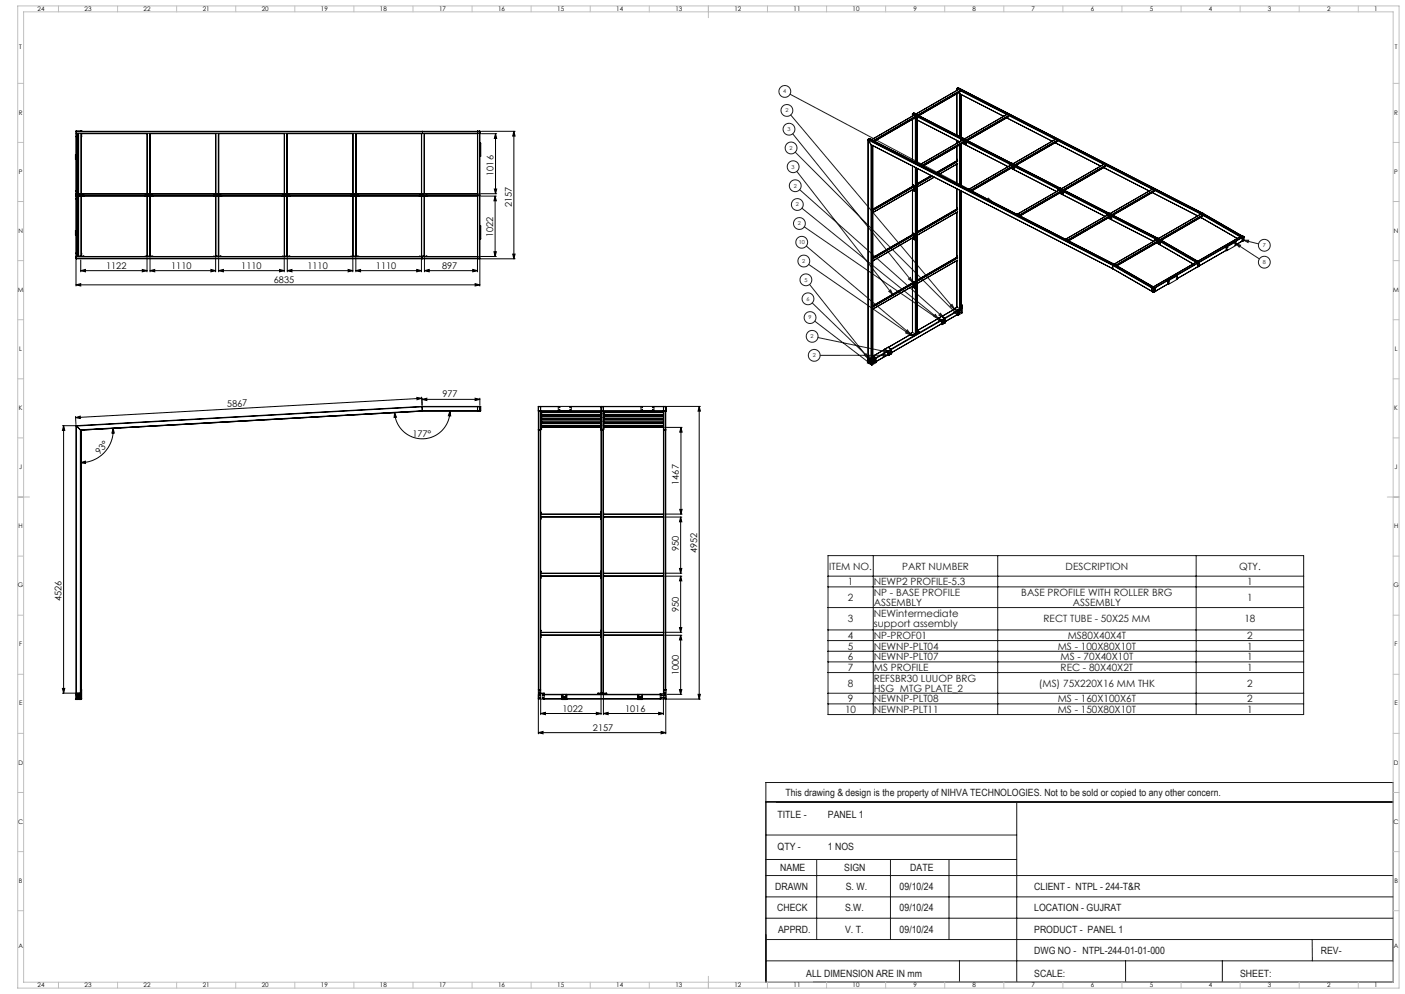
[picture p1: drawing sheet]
<svg xmlns="http://www.w3.org/2000/svg" width="1189mm" height="841mm" viewBox="0 0 1189 841" stroke-linecap="round" stroke-linejoin="round" font-family="sans-serif">
<g fill="none" stroke="#000" stroke-width=".85">
<path d="M407 113h13M407 111h29M419 113l1 4h-2zM419 113v51M435 111l1 4h-2zM435 111v108M418 160h2l-1 4zM407 166h13M407 164h13M419 166l1 4h-2zM419 166v51M64 220v22"/>
<path d="M124 218v12M127 218v12M182 218v12M185 218v12M241 218v12M243 218v12M299 218v12M301 218v12M357 218v12M359 218v12M406 220v22M407 219h29"/>
<path d="M407 217h13M418 213h2l-1 4zM434 215h2l-1 4zM68 229l4-1v2zM68 229h56M68 220v10M120 228l4 1-4 1zM127 229l4-1v2zM127 229h55M178 228l4 1-4 1zM185 229l4-1v2zM185 229h56"/>
<path d="M237 228l4 1-4 1zM243 229l4-1v2zM243 229h56M295 228l4 1-4 1zM301 229l4-1v2zM301 229h56M353 228l4 1-4 1zM359 229l4-1v2zM359 229h45M400 228l4 1-4 1zM404 220v10M64 241l4-1v2z"/>
<path d="M64 241h342M402 240l4 1-4 1zM353 336l4 1-4 1zM357 336v7v-6M357 337l-293 16M357 338l4-1v2zM357 338h49M402 337l4 1-4 1zM406 337v6M64 352v7M64 353l4-1v2zM334 349l1 4h-1z"/>
<path d="M381 348v4h-2zM381 348a23 23 0 0 1-23 23 23 23 0 0 1-24-22M565 344h28M592 344v247M592 344l1 4h-2zM53 360h10M54 360v226M54 360l1 4h-2zM96 362l1 4h-2zM96 362a28 28 0 0 1-28 29M563 362h14M576 362v73"/>
<path d="M576 362l1 4h-2zM68 391l4-1v2zM563 435h14M563 437h14M575 431h2l-1 4zM576 437l1 4h-2zM576 437v48M563 485h14M563 487h14M575 481h2l-1 4zM576 487l1 4h-2zM576 487v48"/>
<path d="M563 535h14M563 537h14M575 531h2l-1 4zM576 537l1 4h-2zM576 537v50M53 586h10M53 582h2l-1 4zM456 587v34M458 587v18M509 587v18M511 587v18M561 587v18"/>
<path d="M563 587v34M565 591h28M565 587h12M575 583h2l-1 4zM591 587h2l-1 4zM456 620l4-1v2zM456 620h107M458 604l4-1v2zM458 604h51M505 603l4 1-4 1zM511 604l4-1v2zM511 604h50"/>
<path d="M557 603l4 1-4 1zM559 619l4 1-4 1zM648 678v153"/>
</g>
<g fill="none" stroke="#191924" stroke-width=".85">
<path d="M669 80l170 90M669 97l139 164M671 113l101 126M673 129l137 137M674 145l81 104M677 160l121 108M679 176l115 93M836 168l3 2-4-1zM681 192l117 81M682 208l88 74M1046 206l4 1-1 2zM1046 206l20 13"/>
<path d="M1053 203h4l-1 2zM1053 203l12 3M684 224l86 59M769 236l1-1 2 4zM685 241l50 62M687 256l51 49M752 246l2-1 1 4zM804 259l2-1 2 3zM690 272l48 37M768 279l2 3-3-1zM791 266l3 3-4-1zM795 270l3 3-4-2z"/>
<path d="M796 265l2 3-3-1zM807 264l1-1 2 3zM692 286l60 12M747 300l4 1-4 1zM748 296l4 2h-4zM768 280l2 3-4-1zM731 300l2-1 2 4zM735 305l3 4-4-2zM735 301l3 4-4-2zM751 301h-57M701 470h402v135h-402zM739 470v135"/>
<path d="M844 470v135M1012 470v135M701 487h402M701 497h402M701 514h402M701 533h402M701 542h402M701 551h402M701 560h402M701 569h402M701 587h402M701 596h402"/>
<path d="M648 662h531v169h-531zM648 678h531M860 678v153M648 706h212M648 727h212M691 727v68M754 727v68M803 727v68M648 759h531M648 741h531M648 777h531M648 795h531"/>
<path d="M1110 795l1 18M648 813h531M812 813v18M953 813v18M1034 813v18"/>
<circle cx="664" cy="77" r="5"/>
<circle cx="666" cy="93" r="5"/>
<circle cx="668" cy="109" r="5"/>
<circle cx="669" cy="125" r="5"/>
<circle cx="671" cy="141" r="5"/>
<circle cx="673" cy="157" r="5"/>
<circle cx="675" cy="173" r="5"/>
<circle cx="677" cy="189" r="5"/>
<circle cx="678" cy="205" r="5"/>
<circle cx="1070" cy="208" r="5"/>
<circle cx="680" cy="221" r="5"/>
<circle cx="682" cy="237" r="5"/>
<circle cx="1070" cy="222" r="5"/>
<circle cx="684" cy="253" r="5"/>
<circle cx="686" cy="269" r="5"/>
<circle cx="687" cy="285" r="5"/>
<circle cx="689" cy="301" r="5"/>
</g>
<g fill="none" stroke="#c0c0c0" stroke-width=".85">
<path d="M15 5h1169v831h-1169zM20 10h1159v821h-1159zM49 5v5M99 5v5M149 5v5M199 5v5M249 5v5M299 5v5M349 5v5M399 5v5M449 5v5M499 5v5"/>
<path d="M549 5v5M599 5v10M649 5v5M699 5v5M749 5v5M799 5v5M849 5v5M899 5v5M949 5v5M999 5v5M1049 5v5M1099 5v5"/>
<path d="M1149 5v5M15 71h5M1179 71h5M15 121h5M1179 121h5M15 171h5M1179 171h5M15 221h5M1179 221h5M15 271h5M1179 271h5M15 321h5"/>
<path d="M1179 321h5M15 371h5M1179 371h5M15 421h10M1174 421h10M15 471h5M1179 471h5M15 521h5M1179 521h5M15 571h5M1179 571h5M15 621h5"/>
<path d="M1179 621h5M15 671h5M1179 671h5M15 721h5M1179 721h5M15 771h5M1179 771h5M49 831v5M99 831v5M149 831v5M199 831v5M249 831v5"/>
<path d="M299 831v5M349 831v5M399 831v5M449 831v5M499 831v5M549 831v5M599 826v10M649 831v5M699 831v5M749 831v5M799 831v5M849 831v5"/>
<path d="M899 831v5M949 831v5M999 831v5M1049 831v5M1099 831v5M1149 831v5"/>
</g>
<g fill="#000">
<path d="M434 215h2l-1 4zM435 111l1 4h-2z"/>
<path d="M68 229l4-1v2zM120 228l4 1-4 1zM185 229l4-1v2zM237 228l4 1-4 1z"/>
<path d="M353 228l4 1-4 1zM301 229l4-1v2z"/>
<path d="M359 229l4-1v2zM400 228l4 1-4 1z"/>
<path d="M402 240l4 1-4 1zM64 241l4-1v2z"/>
<path d="M353 336l4 1-4 1zM64 353l4-1v2z"/>
<path d="M402 337l4 1-4 1zM357 338l4-1v2z"/>
<path d="M334 349l1 4h-1zM381 348v4h-2z"/>
<path d="M592 344l1 4h-2zM591 587h2l-1 4z"/>
<path d="M54 360l1 4h-2zM53 582h2l-1 4zM576 362l1 4h-2zM575 431h2l-1 4zM576 437l1 4h-2zM575 481h2l-1 4zM576 487l1 4h-2zM575 531h2l-1 4zM576 537l1 4h-2zM575 583h2l-1 4zM419 166l1 4h-2zM418 213h2l-1 4zM419 113l1 4h-2zM418 160h2l-1 4z"/>
<path d="M68 391l4-1v2zM96 362l1 4h-2z"/>
<path d="M458 604l4-1v2zM505 603l4 1-4 1zM511 604l4-1v2zM557 603l4 1-4 1zM456 620l4-1v2zM559 619l4 1-4 1zM127 229l4-1v2zM178 228l4 1-4 1zM243 229l4-1v2zM295 228l4 1-4 1z"/>
</g>
<path d="M1053 203h4l-1 2zM1046 206l4 1-1 2zM747 300l4 1-4 1zM748 296l4 2h-4zM735 305l3 4-4-2zM735 301l3 4-4-2zM731 300l2-1 2 4zM768 280l2 3-4-1zM768 279l2 3-3-1zM795 270l3 3-4-2zM791 266l3 3-4-1zM796 265l2 3-3-1zM807 264l1-1 2 3zM752 246l2-1 1 4zM804 259l2-1 2 3zM769 236l1-1 2 4zM836 168l3 2-4-1z" fill="#191924"/>
<g fill="none" stroke="#000" stroke-width=".85">
<path d="M810 75h.1M810 75v2zM810 79v35M810 75l1 1-36 20M810 75l207 106M810 75v1M811 74l207 106M811 74l-1 1M812 78v1M812 79v1M812 79l37 19M812 79v37"/>
<path d="M813 77l-36 20M813 78l-35 20M813 80v36M772 97h.1M772 97v1M772 96v1M772 96l207 106M772 97l207 106M772 97l4 2M773 96h.1M773 96l207 106M773 96h-1"/>
<path d="M773 97h.1M773 97l-35 21M773 97l2 1M774 96h.1M774 96l4 2M775 98h.1M775 98l-36 21M775 97h.1M775 99l-35 20M775 97h2M775 98v1M775 99h.1"/>
<path d="M776 99h.1M776 99v2M776 99l1 2M777 97h.1M777 97l35-20 40 20-36 21M778 98h.1M814 80v36M852 100l38 19M854 99l-35 20M854 98l-36 21M64 116h1M65 111v108"/>
<path d="M65 111h-1M65 111h3M65 116h.1M65 113v51M65 113h.1M65 111h341M65 113h341M65 111v2M65 113h1v51M66 113v51M66 116h.1M68 111h.1"/>
<path d="M68 111h1M69 113v51M69 111h.1M69 116h.1M69 113v3M124 113v51M127 113v51M185 113v51M241 113v51M243 113v51M299 113v51M301 113v51"/>
<path d="M357 113v51M358 111v2M359 113v51M404 113v51h-43M404 113h-45v51M404 111h-339M404 111v108M404 111h2M406 111h.1M406 111v108M406 113v51M406 113h.1"/>
<path d="M406 111v2M735 118v189M735 118h.1M735 118v185l2 1M735 118l207 106M735 118l207 107M735 118l2 4M736 117l207 107M736 117l-1 1M736 118h.1M736 118l4 2M738 118h.1"/>
<path d="M738 118l1 1M739 119h.1M740 120h.1M772 101v35M775 101h.1M775 101l-1-1 2 1M775 101l37 19-37-19M775 101v36M776 102v36M776 101h.1M777 101h-1M810 119v2"/>
<path d="M813 118v1M813 118h.1M813 118l4 2M814 119h.1M815 119l-36 20M815 119h1M815 117h.1M815 117l4 2M816 119v1M816 119l-36 21M816 118h.1M816 118h2"/>
<path d="M816 120h.1M816 120l-36 20M817 120h.1M818 118l36-20 39 20-36 21M818 118h.1M819 119h.1M895 119l-36 20M895 119l39 20-36 21M895 119l-36 21M895 120l-35 20M64 135h.1M64 131v4"/>
<path d="M64 131h.1M64 135h1M64 131h1M66 135h.1M66 131h.1M406 121h1v11h-1M737 122v1M737 122l205 105M737 122v183M737 123l205 104M738 123v179M739 123v178"/>
<path d="M777 139h.1M777 139l4 2M779 139h.1M779 139l1 1M810 139h.1M810 139v16M810 136h.1M810 124v12M810 136l-18 10M810 135h.1M810 136l-17 11M810 138l-15 10"/>
<path d="M810 137l-17 10M812 123v33M813 122v35M814 122v35M815 121l38 20M815 121l2 1M816 120l-35 21M817 121h.1M817 120v2M817 120l1 2M818 122h-1M818 122h.1"/>
<path d="M854 139v1M854 139h.1M854 139l4 2M855 140h.1M856 140l-36 20M856 140h1M856 138h.1M856 138l4 2M857 139h.1M857 139h2M859 139h.1M893 121l39 19"/>
<path d="M772 156h.1M772 158h.1M772 140v18M772 158l-33 19M772 158h1M772 156l2 1M773 158h.1M773 158l-34 20M773 158v2M774 157h.1M774 157v5M775 142v141"/>
<path d="M776 142v140M780 140h.1M781 141h.1M788 149l-12 6 12-6M789 149l-13 7M789 149l-13 8M791 150l-15 8M810 160v17M818 160h.1M818 160l4 2M856 142l38 20M856 142l3 1"/>
<path d="M857 140v1M857 140l-36 21M857 141h.1M857 141l-36 20M857 141l-35 21M858 141h.1M858 141h1M858 141l1 2M859 141h-1M859 141v2M859 143h-1M859 143h.1"/>
<path d="M860 140h.1M895 160h1M895 160h.1M896 160h-1M897 159h.1M897 159l4 2M898 160h.1M898 160h2M934 142l38 20M934 142l39 20M936 140l-36 21M936 141l-35 20"/>
<path d="M64 166h1M64 168l1 1M64 166h342M65 164h-1h342M65 166h5M65 164h5M65 161l-1 1M65 166v51M65 166h296M65 164h296M66 166v51M66 161h.1"/>
<path d="M66 169h.1M69 166v51M69 164v-51h56v51M70 166h1M70 164h1M70 164h.1M70 166h.1M71 164h.1M71 166h.1M123 166h.1M123 164h.1M123 164h5"/>
<path d="M123 166h5M124 166v51M125 166v51M127 164v-51h55v51M127 166v51M128 166h1M128 164h1M128 164h.1M128 166h.1M129 164h.1M129 166h.1M181 166h.1"/>
<path d="M181 164h.1M181 164h5M181 166h5M182 166v51M185 166v51M185 164v-51h56v51M186 164h1M186 166h1M186 164h.1M186 166h.1M187 164h.1M187 166h.1"/>
<path d="M239 166h.1M239 164h.1M239 164h6M239 166h6M241 166v51M243 164v-51h56v51M243 166v51M245 164h.1M245 166h.1M297 166h.1M297 164h.1M297 164h6"/>
<path d="M297 166h6M299 166v51M301 166v51M301 164v-51h56v51M303 164h.1M303 166h.1M355 166h.1M355 164h.1M355 164h6M355 166h6M357 166v51M357 166h.1"/>
<path d="M357 164h.1M357 164v2M359 166v51M361 166h.1M361 164h.1M361 166h43v51h-43M406 166v51M406 164v2M739 180l34-20zM772 161l2 1M772 161v38M773 161h.1"/>
<path d="M774 162h.1M810 177h.1M810 180v38M810 175v1M810 177l-34 19M810 177l-34 20M810 179l-34 20 34-20M812 161v100M813 161v100M814 162v96M820 160h.1M820 160l1 1"/>
<path d="M821 161h.1M822 162h.1M895 160v1M895 160l4 2M897 161h.1M897 163l38 20M897 161l-36 20M897 161h1M897 163l3 1M898 161v1M898 161l-36 21M898 162h.1"/>
<path d="M898 162l-35 20M899 162h1M899 162h.1M900 164h.1M900 162v2M900 162h.1M900 160l36-20 39 20-36 21M900 160h.1M901 161h.1M977 161l-36 21M977 161l39 20-36 21M977 162l-35 20"/>
<path d="M64 195v4h1M64 195h.1M64 195h1M64 199h.1M66 199h.1M66 195h.1M406 191h1v11h-1M772 197h.1M772 199h.1M772 199l-33 19M772 199h1M772 197l2 1"/>
<path d="M773 199h.1M773 199l-34 20M773 199v2M774 198h.1M774 198v5M810 180h.1M860 181h.1M861 181h.1M861 181l1 1M862 182h.1M863 183l35-21zM863 183h.1"/>
<path d="M936 181v1M936 181h.1M936 181l4 2M938 182h.1M938 182l-36 20 1 1M938 182h1M938 184l38 20M938 180h.1M938 180l4 2M938 184l3 1M939 182v1M939 182l-36 21"/>
<path d="M939 181h.1M939 181l2 1M939 183h.1M939 183l-35 20M939 183l-35 21M940 183h1M940 183h.1M941 185h.1M941 183v2M941 183h.1M941 182h.1M942 182h.1"/>
<path d="M1014 183l-39-20 38 20M1016 184h1M1017 184h.1M1017 181h.1M1017 184l30 18M1017 181l34 20M1018 182l-36 21-2-1M1018 180l34 20M1018 183l-35 20 35-20M1018 180l-1 1M1051 199h.1M1051 199l-76 44"/>
<path d="M1051 199l1 1M1052 200h1M1052 200l-76 44M64 219h1M64 219h342M65 214h-1M65 214h.1M65 217h-1h342M65 217h5M65 219h339M65 217h296M66 214h.1"/>
<path d="M69 214h.1M69 217h.1M69 214v3M70 217h1M70 217h.1M71 217h.1M123 217h.1M123 217h5M128 217h1M128 217h.1M129 217h.1M181 217h.1"/>
<path d="M181 217h5M186 217h1M186 217h.1M187 217h.1M239 217h.1M239 217h6M245 217h.1M297 217h.1M297 217h6M303 217h.1M355 217h.1M355 217h6"/>
<path d="M357 217v2M357 217h.1M361 217h.1M404 219h.1M404 219h2M406 219h.1M406 217v2M772 202l2 1M772 201v38M773 201h.1M773 201l-34 20M774 203h.1"/>
<path d="M810 218h.1M810 216h.1M810 218l-34 19M810 218l-34 20M901 202h.1M903 203h.1M904 204h.1M904 204h1M977 202v1M978 202h-1M978 202h.1M978 202l3 2"/>
<path d="M978 202l4 2M979 203h.1M979 206h.1M979 203l-36 20M979 203l1 1M979 205v1M979 201h.1M979 201l4 2M979 206l31 17M979 202l35 20v4M979 202v1M979 205l3 1"/>
<path d="M980 204h.1M980 204l-36 20-1-1M980 202h.1M980 202l35 20M980 202h-1M980 204l-35 20M980 204l-35 21M980 202l34 19M981 205h.1M981 204h1M982 204h.1M982 204h-1"/>
<path d="M982 204v2M982 204l30 18M982 206h.1M982 203h1M983 203h.1M1038 212h.1M1038 212l-42 24M1038 212l-23 13M1038 209v3M1039 211h.1M1046 205l-8 4M1046 205l-1-1-69 40"/>
<path d="M1046 205v3l-8 4M1049 200l-31-18-36 21M1051 204h.1M1051 201l-6 3M1051 204l-5 3M1051 201v3M1052 203v1M1052 204h-1M1052 200v4M1052 200l-1 1M1053 201h.1M1053 203l-1 1"/>
<path d="M1053 203l-2 1M1053 200v3M1053 200h-1M772 238h.1M772 239h.1M772 239l-33 20M772 239l1 1M772 238l2 1M773 240h.1M773 240l-34 19M773 239h.1M773 240v2"/>
<path d="M773 240l-34 20M774 239h.1M774 239v5M810 221h.1M810 221v39M810 220l-34 20M942 225l34 19M942 225v2M942 223h.1M942 223l4 2M942 227h.1M942 227l34 20"/>
<path d="M942 227l33 19M942 224v1M942 224l34 20M943 224l34 20M943 224h-1M943 223h.1M945 225h.1M945 225h1M946 225h.1M946 225h-1M989 238v3M989 238l-1-1v3l1 1"/>
<path d="M996 233h.1M996 233l-7 5M996 233v3l-7 5M1014 226h.1M1014 225h.1M1015 225h.1M1015 222h.1M1015 222l-1 1v2M1015 222v3M1015 225l-1 1M772 243l2 1M772 242v39"/>
<path d="M773 242h.1M773 242l-34 20M774 244h.1M810 260h.1M810 260l-2 1M810 260l2 1M813 259h.1M813 259v2M813 259v3M814 259h-1M814 259h.1M814 258h.1"/>
<path d="M814 258l-1 1M814 258v7l-3 2M975 246v1M975 244v2M975 244h.1M975 247h.1M975 244v3M975 243v1M975 243h.1M975 243l1 1M975 247h1M976 244h.1"/>
<path d="M976 247h.1M976 244v3M977 247h-1M977 244v3M977 247h.1M977 244h-1M977 244h.1M988 240l-12 7M776 280l2 1-5 3M794 269h.1M794 269l3 2M796 274l1 1"/>
<path d="M797 271l-56 32M797 274l-43 25M797 268l3 1M797 274h.1M797 274v1M797 271v3M797 275h.1M797 272h.1M798 273h.1M798 273l1-1v1l-1 1zM798 273h1M799 271h.1"/>
<path d="M800 269h.1M800 269l-22 12M800 273h.1M800 273l-3 1M800 269l-3 2M800 269v4M800 273l-3 2M808 261v1M808 262h.1M808 262l-32 18 18-11M808 261l2 2M808 262l2 1"/>
<path d="M808 262l-11 6M809 261h.1M810 263l-11 6M810 263h.1M811 262h.1M810 266l1 1M810 266l-10 6M810 263l-10 7M810 263h1M810 266h1M810 263v3M811 266v1"/>
<path d="M811 263h.1M811 263v3M811 267h.1M811 263v4M811 264h.1M811 265h.1M812 265h.1M812 265h-1M812 263l-1 1M812 264h-1M812 261h1M813 262h.1"/>
<path d="M813 262l-2 1M813 261v1M813 261h.1M813 261l-3 2M813 263h.1M813 264h.1M813 262v1M813 262l1 1M813 264h1M814 261h.1M814 261h-1M814 264h-1"/>
<path d="M814 262l-1 1M814 263h-1M814 262v1M814 264h.1M814 262h-1M749 296h.1M749 296l-10 5M749 296l2 1M751 297v4M751 297l-10 6M751 294h1M752 294l-3 2"/>
<path d="M752 294l2 1M752 298h.1M752 299l1-1v1l-1 1zM753 299h-1h1M753 299h.1M753 297h1l-1 1zM753 297h.1M753 297v1M754 295v4M754 295l-3 2M754 299h1M754 299l-3 2"/>
<path d="M755 299l-3 2M755 299h.1M770 283h.1M770 282v1M770 283l-21 13M770 283l-18 11M770 282l3 2M770 283l3 1M772 281h.1M772 281l-2 1M772 281l3 2M773 284h.1"/>
<path d="M773 285l-19 10M775 283h.1M776 282h.1M776 282l-1 1M777 281h.1M778 281l-5 3-3-1M778 282l-5 2M778 281h.1M778 282h.1M778 281v1M735 303l2 2M735 304h.1"/>
<path d="M735 307h.1M735 304l2 1M735 304h-1M737 308h.1M737 305h.1M737 305v1M737 305l-2 2M737 304h.1M737 305v3M737 306l-2 1M737 308l1 1M737 302h1"/>
<path d="M737 302v3M737 305h1M737 302h.1M738 309h.1M738 302v1M738 302v7M738 302h.1M738 303v6M738 303h.1M738 304h.1M739 304h-1M739 302l-1 1"/>
<path d="M739 301h.1M739 306h.1M739 307v1M739 301l-2 1M739 304h.1M739 302h.1M739 301l2 1M739 305h.1M739 307h.1M739 305v1M739 301v1M739 301l-1 1"/>
<path d="M739 302h-1M739 302h1M739 303h.1M739 302v2M739 303h1M740 302h.1M740 302v1M740 302l-1 1M740 305h.1M740 306v1M740 304h.1M740 306h.1"/>
<path d="M740 304v1M741 304l-1 1M741 306l-1 1M741 306h.1M741 304v1M741 302l-2 1M741 303l-2 1M741 303h.1M741 305h-1M741 306h-1M741 302v1M741 304h.1"/>
<path d="M741 303v4l-3 2M741 306l10-6zM751 300l1 1M751 300v1M752 301h.1M357 344h.1M357 344h50v4h-50M357 344h49M357 344v4M357 344l-293 16M357 344l-292 16M357 348h.1"/>
<path d="M357 348l-289 16M358 348l-290 16M404 348h.1M404 344v4M404 344h2M404 344h.1M406 344h.1M406 348h.1M406 344v4M406 348h-49M456 348h.1M456 348h108"/>
<path d="M456 344h108M456 348h105M456 344h16M456 344v247M456 344h.1M456 344v4M456 348v235M457 344v4M457 348v235M458 348v239h2M458 357v2M458 350h.1"/>
<path d="M458 360h.1M458 354h51M458 356h.1M458 350h51M458 353h.1M458 357h51M458 349h.1M458 359h.1M458 351h51M458 349v1M458 350v3M458 354v2"/>
<path d="M458 352h50M458 358h50M458 349h50M458 355h50M458 348v1M458 359v1M458 348h50M472 344v4M483 344h59M483 344v4M508 359h.1M508 360h.1"/>
<path d="M508 349v1M508 350h.1M508 353h.1M508 350v3M508 356h.1M508 354v2M508 350h1M508 360h1M508 356h1M508 353h1M508 349h1M508 359h1"/>
<path d="M508 348v1M508 359v1M509 357l-1 2M509 348v238M509 344v4M510 344v4M510 348v238M511 357h.1M511 350h.1M511 349h.1M511 359h.1M511 356h.1"/>
<path d="M511 353h.1M511 349v1M511 357h50M511 360h.1M511 352h50M511 358h50M511 349h50M511 355h50M511 348v238M511 348h50M542 344v4M553 344h8"/>
<path d="M553 344v4M561 348h1M561 348l1 238M561 354h-50h50M561 351l-50-1 50 1M561 344v4M562 348h.1M562 344h1v4M562 348h1M562 344h-1M562 348v239h-3M563 344v4"/>
<path d="M563 348v235M563 348h.1M563 348h1M563 344h1M564 344v4M64 360h1M64 360v232M65 360l3 4M65 360v227M68 364h.1M68 364v222M68 364v219"/>
<path d="M69 364h.1M69 364v219M456 364h.1M456 364h1M457 364h1zM458 360v2M458 363h.1M458 362h.1M458 360h51M458 362v1M458 360h50M458 362h50"/>
<path d="M458 361h50M508 362v1M508 363h.1M508 363h1M508 362h1M509 364h.1M509 360l-1 2M509 364h1M510 364h1zM511 363h.1M511 362h.1M511 362v1"/>
<path d="M511 360h50M511 362h50M511 361h50M561 364h1zM562 364h1M563 364h.1M458 433h.1M458 439h.1M458 433v6M458 437h50M458 435h50M508 439h1"/>
<path d="M508 433v6M508 433h1M509 433h-1M511 439h.1M511 433h.1M511 437h50M511 435h50M458 483h.1M458 489h.1M458 483v6M458 485h50M458 487h50"/>
<path d="M508 489h1M508 483v6M508 483h1M509 483h-1M511 489h.1M511 483h.1M511 485h50M511 487h50M458 533h.1M458 539h.1M458 533v6M458 537h50"/>
<path d="M458 535h50M508 539h1M508 533v6M508 533h1M509 533h-1M511 539h.1M511 533h.1M511 537h50M511 535h50M64 592h.1M64 592h2M64 587h4"/>
<path d="M64 586h4M64 591h1h-1l1-3h3v3h-1h1M64 587h1M64 587h.1M65 587h3M65 587l-1 1M66 591h.1M66 592v-4h1v4M66 590h.1M66 589h.1M66 589v1M66 590h1"/>
<path d="M66 589h1M66 592h.1M67 589h.1M67 590h.1M67 592h.1M67 589v1M67 592h2M67 591h.1M68 587v1M68 587h.1M68 586h.1M68 586v1"/>
<path d="M68 583l1 1M68 583v1M68 591h.1M68 584v3M68 587v4M68 591v1M68 587h1M68 591h1M68 584h1M69 592h.1M69 584h.1M69 584v7"/>
<path d="M69 591h-1M456 591h.1M456 591h20M456 583l2 1M456 583v1M458 586h2M460 587h.1M460 586l1 5M460 587h1M460 586v1M461 591h-1M461 591h15"/>
<path d="M461 588h15M461 587h45M476 592h.1M476 588h.1M476 588v4M476 592h3M476 589h.1M477 590h.1M477 591h1h-1zM477 591h.1M477 591h1M478 591h.1"/>
<path d="M478 589h.1M478 590h1M478 590h.1M479 592h1M479 592h.1M480 588l-1 4M480 587h.1M480 591h60M480 588h60M506 587h.1M506 586v1M506 587h7"/>
<path d="M506 586h7M513 586v1M513 587h46M540 588v4M540 592h.1M540 588h.1M540 592h4M540 589h.1M541 590h.1M541 591h2h-2zM541 591h.1M541 591h1"/>
<path d="M542 591h.1M542 589h.1M543 589h.1M544 592h.1M544 587h.1M544 591h15M544 588h15M544 588v4M559 591h.1M559 587h.1M559 587v4M562 586h1"/>
<path d="M563 583l1 8M563 583l-1 1M564 591h-1M564 591h-20"/>
<circle cx="776" cy="100" r=".1"/>
<circle cx="773" cy="158" r=".1"/>
<circle cx="858" cy="142" r=".1"/>
<circle cx="899" cy="163" r=".1"/>
<circle cx="773" cy="198" r=".1"/>
<circle cx="940" cy="184" r=".1"/>
<circle cx="773" cy="202" r=".1"/>
<circle cx="1039" cy="209" r=".2"/>
<circle cx="1045" cy="207" r=".2"/>
<circle cx="1045" cy="206" r=".2"/>
<circle cx="989" cy="240" r=".2"/>
<circle cx="989" cy="238" r=".2"/>
<circle cx="996" cy="236" r=".2"/>
<circle cx="996" cy="234" r=".2"/>
<circle cx="773" cy="242" r=".1"/>
<circle cx="798" cy="272" r=".4"/>
<circle cx="799" cy="271" r=".4"/>
<circle cx="752" cy="298" r=".4"/>
<circle cx="771" cy="282" r=".2"/>
<circle cx="773" cy="283" r=".2"/>
<circle cx="474" cy="347" r=".2"/>
<circle cx="474" cy="345" r=".2"/>
<circle cx="482" cy="347" r=".2"/>
<circle cx="482" cy="345" r=".2"/>
<circle cx="544" cy="347" r=".2"/>
<circle cx="544" cy="345" r=".2"/>
<circle cx="552" cy="347" r=".2"/>
<circle cx="552" cy="345" r=".2"/>
<circle cx="457" cy="584" r=".2"/>
<circle cx="457" cy="586" r=".2"/>
<circle cx="457" cy="586" r=".4"/>
<circle cx="457" cy="584" r=".4"/>
<circle cx="457" cy="588" r=".2"/>
<circle cx="457" cy="590" r=".2"/>
<circle cx="457" cy="588" r=".4"/>
<circle cx="457" cy="590" r=".4"/>
<circle cx="459" cy="590" r=".4"/>
<circle cx="459" cy="588" r=".4"/>
<circle cx="459" cy="588" r=".2"/>
<circle cx="459" cy="590" r=".2"/>
<circle cx="477" cy="589" r=".5"/>
<circle cx="477" cy="589" r=".4"/>
<circle cx="479" cy="589" r=".5"/>
<circle cx="479" cy="589" r=".4"/>
<circle cx="541" cy="589" r=".4"/>
<circle cx="541" cy="589" r=".5"/>
<circle cx="543" cy="589" r=".5"/>
<circle cx="543" cy="589" r=".4"/>
<circle cx="560" cy="590" r=".4"/>
<circle cx="560" cy="588" r=".4"/>
<circle cx="560" cy="588" r=".2"/>
<circle cx="560" cy="590" r=".2"/>
<circle cx="562" cy="590" r=".4"/>
<circle cx="562" cy="588" r=".4"/>
<circle cx="562" cy="588" r=".2"/>
<circle cx="562" cy="590" r=".2"/>
<circle cx="563" cy="584" r=".4"/>
<circle cx="563" cy="586" r=".4"/>
</g>
<g font-size="8.5" fill="#191924">
<text x="702" y="482">ITEM NO.</text>
<text x="763" y="482">PART NUMBER</text>
<text x="902" y="482">DESCRIPTION</text>
<text x="1049" y="482">QTY.</text>
<text x="718" y="495">1</text>
<text x="740" y="495">NEWP2 PROFILE-5.3</text>
<text x="1055" y="495">1</text>
<text x="718" y="508">2</text>
<text x="740" y="504">NP - BASE PROFILE</text>
<text x="864" y="504">BASE PROFILE WITH ROLLER BRG</text>
<text x="1055" y="508">1</text>
<text x="740" y="513">ASSEMBLY</text>
<text x="908" y="513">ASSEMBLY</text>
<text x="740" y="522">NEWintermediate</text>
<text x="718" y="526">3</text>
<text x="883" y="526">RECT TUBE - 50X25 MM</text>
<text x="1053" y="526">18</text>
<text x="740" y="530">support assembly</text>
<text x="718" y="541">4</text>
<text x="739" y="541">NP-PROF01</text>
<text x="904" y="541">MS80X40X4T</text>
<text x="1055" y="541">2</text>
<text x="718" y="550">5</text>
<text x="739" y="550">NEWNP-PLT04</text>
<text x="895" y="550">MS - 100X80X10T</text>
<text x="1055" y="550">1</text>
<text x="718" y="559">6</text>
<text x="739" y="559">NEWNP-PLT07</text>
<text x="898" y="559">MS - 70X40X10T</text>
<text x="1055" y="559">1</text>
<text x="718" y="568">7</text>
<text x="739" y="568">MS PROFILE</text>
<text x="898" y="568">REC - 80X40X2T</text>
<text x="1055" y="568">1</text>
<text x="717" y="581">8</text>
<text x="739" y="577">REFSBR30 LUUOP BRG</text>
<text x="879" y="581">(MS) 75X220X16 MM THK</text>
<text x="1055" y="581">2</text>
<text x="739" y="585">HSG MTG PLATE_2</text>
<text x="717" y="594">9</text>
<text x="739" y="594">NEWNP-PLT08</text>
<text x="895" y="594">MS - 160X100X6T</text>
<text x="1055" y="594">2</text>
<text x="715" y="603">10</text>
<text x="739" y="603">NEWNP-PLT11</text>
<text x="895" y="603">MS - 150X80X10T</text>
<text x="1055" y="603">1</text>
<text x="665" y="674">This drawing &amp; design is the property of NIHVA TECHNOLOGIES. Not to be sold or copied to any other concern.</text>
<text x="658" y="692">TITLE -</text>
<text x="701" y="692">PANEL 1</text>
<text x="658" y="719">QTY -</text>
<text x="701" y="719">1 NOS</text>
<text x="660" y="737">NAME</text>
<text x="714" y="737">SIGN</text>
<text x="770" y="737">DATE</text>
<text x="656" y="753">DRAWN</text>
<text x="716" y="753">S. W.</text>
<text x="761" y="753">09/10/24</text>
<text x="875" y="753">CLIENT - NTPL - 244-T&amp;R</text>
<text x="658" y="771">CHECK</text>
<text x="715" y="771">S.W.</text>
<text x="761" y="771">09/10/24</text>
<text x="875" y="771">LOCATION - GUJRAT</text>
<text x="659" y="789">APPRD.</text>
<text x="715" y="789">V. T.</text>
<text x="761" y="789">09/10/24</text>
<text x="875" y="789">PRODUCT - PANEL 1</text>
<text x="875" y="807">DWG NO - NTPL-244-01-01-000</text>
<text x="1118" y="807">REV-</text>
<text x="682" y="826">ALL DIMENSION ARE IN mm</text>
<text x="875" y="826">SCALE:</text>
<text x="1049" y="826">SHEET:</text>
</g>
<g font-size="7.8">
<text x="418" y="149" transform="rotate(-90 418 149)">1016</text>
<text x="433" y="176" transform="rotate(-90 433 176)">2157</text>
<text x="417" y="201" transform="rotate(-90 417 201)">1022</text>
<text x="90" y="227">1122</text>
<text x="145" y="227">1110</text>
<text x="204" y="227">1110</text>
<text x="260" y="227">1110</text>
<text x="318" y="227">1110</text>
<text x="374" y="227">897</text>
<text x="232" y="239">6835</text>
<text x="374" y="336">977</text>
<text x="192" y="344" transform="rotate(-3 192 344)">5867</text>
<text x="349" y="369" transform="rotate(1 349 369)">177°</text>
<text x="85" y="385" transform="rotate(-51 85 385)">93°</text>
<text x="575" y="410" transform="rotate(-90 575 410)">1467</text>
<text x="574" y="466" transform="rotate(-90 574 466)">950</text>
<text x="590" y="468" transform="rotate(-90 590 468)">4952</text>
<text x="52" y="509" transform="rotate(-90 52 509)">4526</text>
<text x="574" y="518" transform="rotate(-90 574 518)">950</text>
<text x="574" y="571" transform="rotate(-90 574 571)">1000</text>
<text x="476" y="602">1022</text>
<text x="529" y="602">1016</text>
<text x="502" y="618">2157</text>
</g>
<g font-size="5.3">
<text x="32" y="9">24</text>
<text x="72" y="9">23</text>
<text x="122" y="9">22</text>
<text x="172" y="9">21</text>
<text x="222" y="9">20</text>
<text x="272" y="9">19</text>
<text x="322" y="9">18</text>
<text x="372" y="9">17</text>
<text x="422" y="9">16</text>
<text x="472" y="9">15</text>
<text x="522" y="9">14</text>
<text x="572" y="9">13</text>
<text x="622" y="9">12</text>
<text x="672" y="9">11</text>
<text x="722" y="9">10</text>
<text x="773" y="9">9</text>
<text x="823" y="9">8</text>
<text x="873" y="9">7</text>
<text x="923" y="9">6</text>
<text x="973" y="9">5</text>
<text x="1023" y="9">4</text>
<text x="1073" y="9">3</text>
<text x="1123" y="9">2</text>
<text x="1163" y="9">1</text>
<text x="16" y="42">T</text>
<text x="1180" y="42">T</text>
<text x="16" y="97">R</text>
<text x="1180" y="97">R</text>
<text x="16" y="147">P</text>
<text x="1180" y="147">P</text>
<text x="16" y="197">N</text>
<text x="1180" y="197">N</text>
<text x="15" y="247">M</text>
<text x="1179" y="247">M</text>
<text x="16" y="297">L</text>
<text x="1180" y="297">L</text>
<text x="16" y="347">K</text>
<text x="1180" y="347">K</text>
<text x="16" y="397">J</text>
<text x="1180" y="397">J</text>
<text x="16" y="447">H</text>
<text x="1180" y="447">H</text>
<text x="15" y="497">G</text>
<text x="1179" y="497">G</text>
<text x="16" y="547">F</text>
<text x="1180" y="547">F</text>
<text x="16" y="597">E</text>
<text x="1180" y="597">E</text>
<text x="16" y="647">D</text>
<text x="1180" y="647">D</text>
<text x="15" y="697">C</text>
<text x="1179" y="697">C</text>
<text x="16" y="747">B</text>
<text x="1180" y="747">B</text>
<text x="16" y="802">A</text>
<text x="1180" y="802">A</text>
<text x="32" y="835">24</text>
<text x="72" y="835">23</text>
<text x="122" y="835">22</text>
<text x="172" y="835">21</text>
<text x="222" y="835">20</text>
<text x="272" y="835">19</text>
<text x="322" y="835">18</text>
<text x="372" y="835">17</text>
<text x="422" y="835">16</text>
<text x="472" y="835">15</text>
<text x="522" y="835">14</text>
<text x="572" y="835">13</text>
<text x="622" y="835">12</text>
<text x="672" y="835">11</text>
<text x="722" y="835">10</text>
<text x="773" y="835">9</text>
<text x="823" y="835">8</text>
<text x="873" y="835">7</text>
<text x="923" y="835">6</text>
<text x="973" y="835">5</text>
<text x="1023" y="835">4</text>
<text x="1073" y="835">3</text>
<text x="1123" y="835">2</text>
<text x="1163" y="835">1</text>
</g>
<g font-size="4.7" fill="#191924">
<text x="663" y="79">4</text>
<text x="665" y="95">2</text>
<text x="666" y="111">3</text>
<text x="668" y="127">2</text>
<text x="670" y="143">3</text>
<text x="672" y="159">2</text>
<text x="673" y="175">2</text>
<text x="675" y="191">2</text>
<text x="676" y="207">10</text>
<text x="1069" y="209">7</text>
<text x="679" y="222">2</text>
<text x="1069" y="223">8</text>
<text x="681" y="238">5</text>
<text x="682" y="254">6</text>
<text x="684" y="270">9</text>
<text x="686" y="286">2</text>
<text x="688" y="302">2</text>
</g>
</svg>
